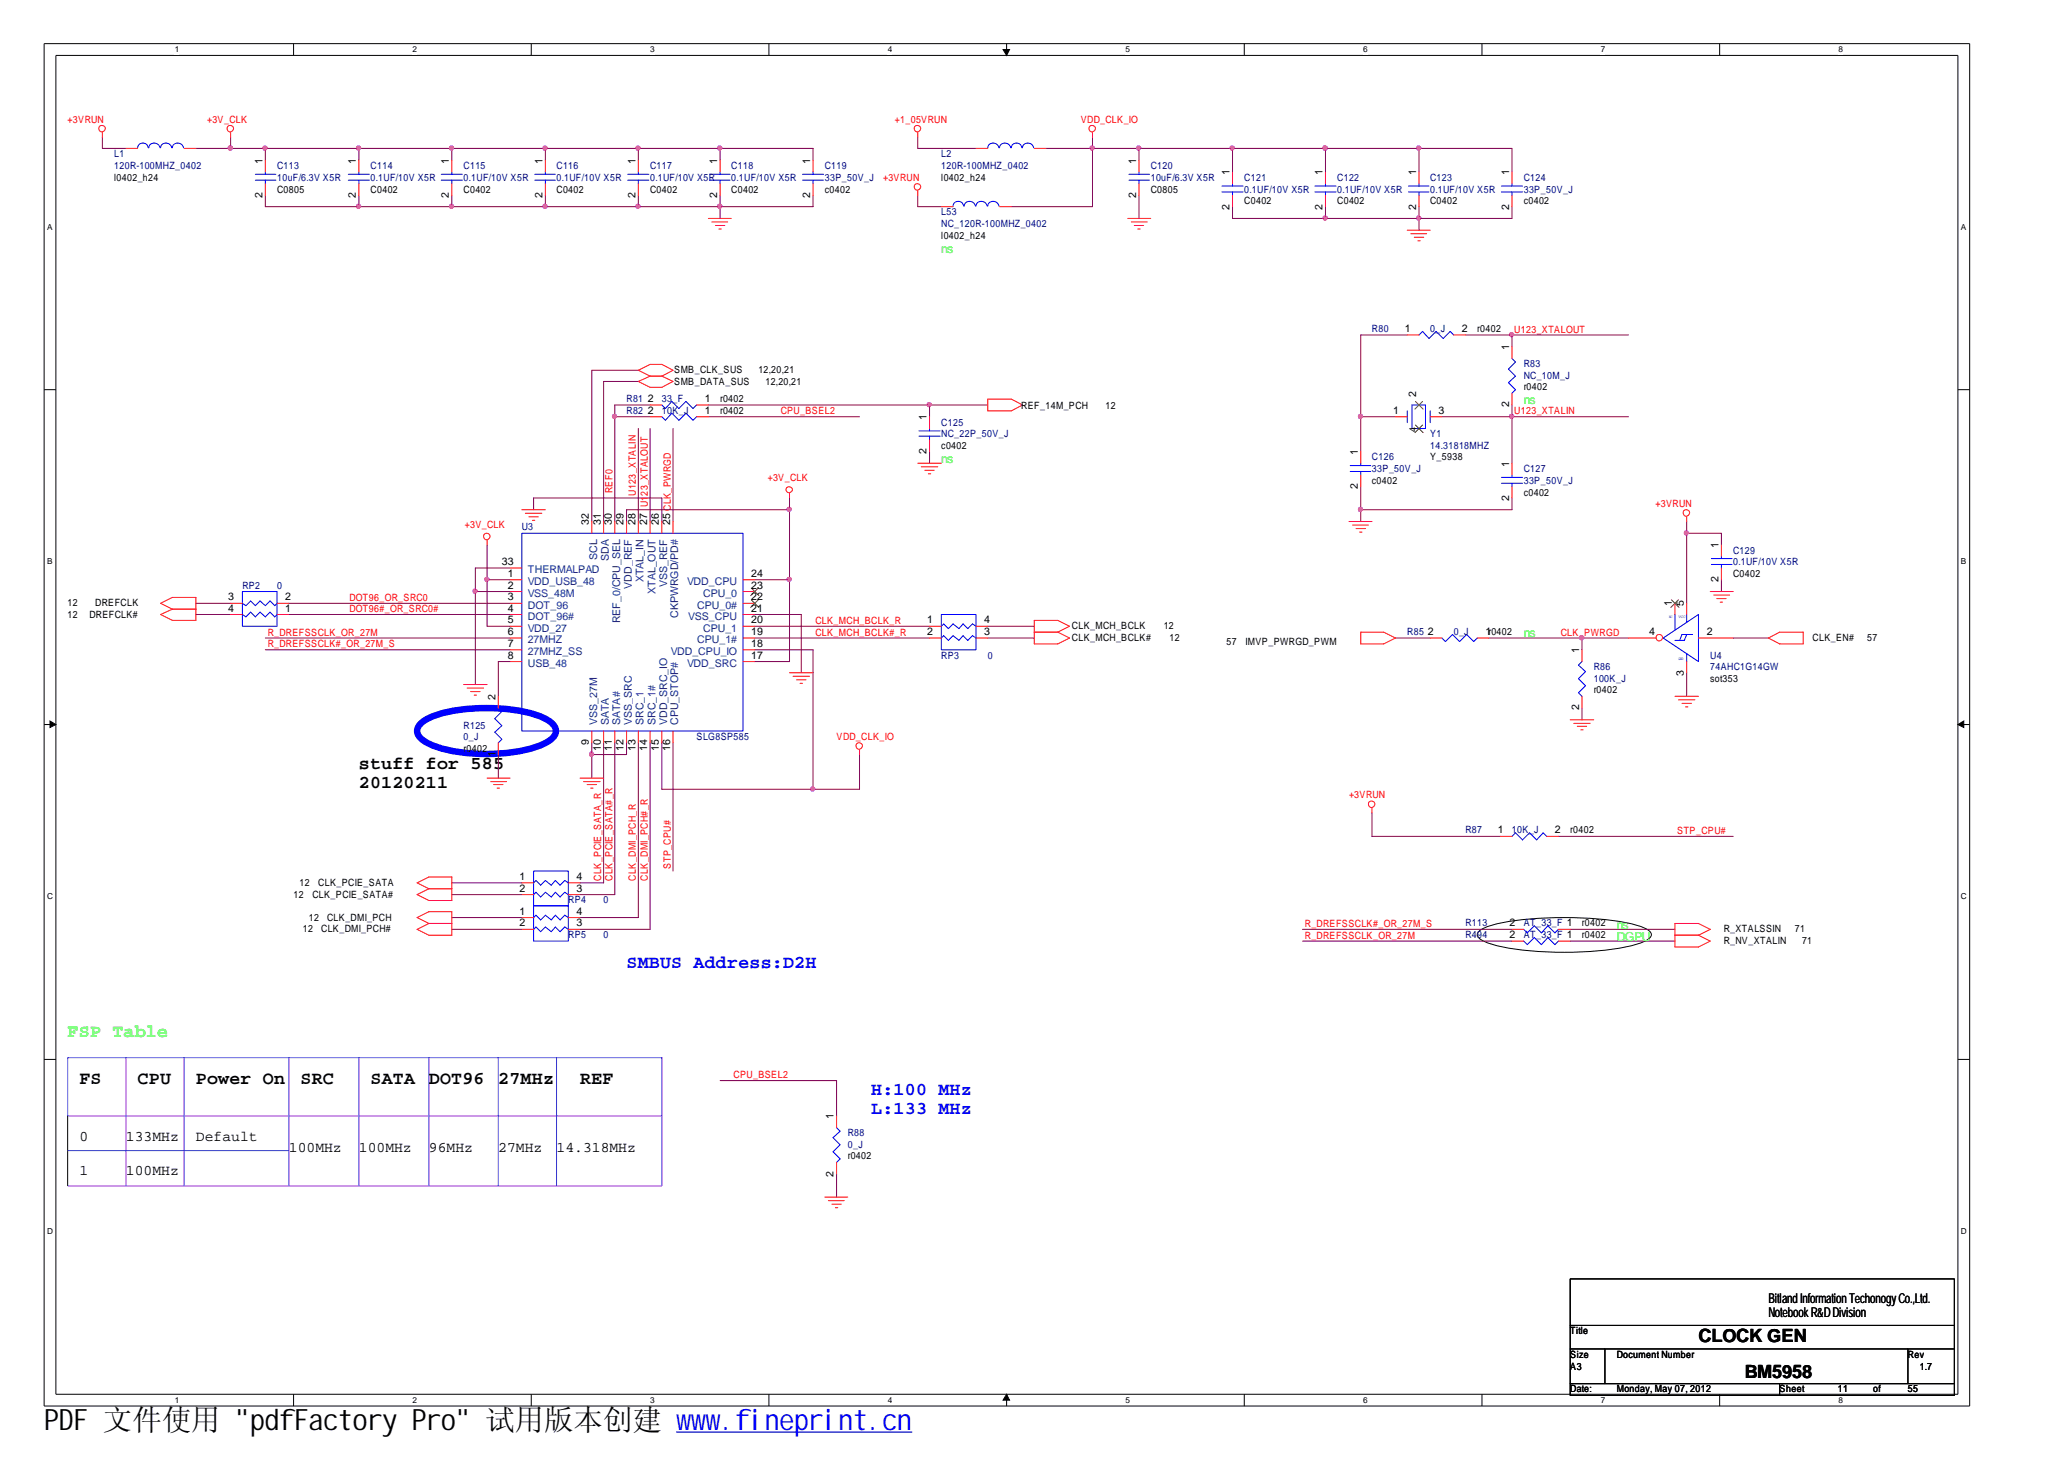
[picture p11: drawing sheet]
<svg xmlns="http://www.w3.org/2000/svg" width="297mm" height="210mm" viewBox="0 0 297 210" stroke-linecap="round" stroke-linejoin="round" font-family="sans-serif">
<path d="M6.3 6.3h277.2v196h-277.2zM8 8h273.8v192.6h-273.8z" fill="none" stroke="#000" stroke-width=".14"/>
<g fill="#fff">
<path d="M25.1 6.4h.6v1.4h-.6z"/>
<path d="M25.1 200.8h.6v1.3h-.6z"/>
</g>
<path d="M42.2 6.3v1.7M42.2 200.6v1.7" fill="none" stroke="#000" stroke-width=".14"/>
<g fill="#fff">
<path d="M59.4 6.4h.5v1.4h-.5z"/>
<path d="M59.4 200.8h.5v1.3h-.5z"/>
</g>
<path d="M76.5 6.3v1.7M76.5 200.6v1.7" fill="none" stroke="#000" stroke-width=".14"/>
<g fill="#fff">
<path d="M93.6 6.4h.5v1.4h-.5z"/>
<path d="M93.6 200.8h.5v1.3h-.5z"/>
</g>
<path d="M110.7 6.3v1.7M110.7 200.6v1.7" fill="none" stroke="#000" stroke-width=".14"/>
<g fill="#fff">
<path d="M127.8 6.4h.6v1.4h-.6z"/>
<path d="M127.8 200.8h.6v1.3h-.6z"/>
</g>
<path d="M144.9 6.3v1.7M144.9 200.6v1.7" fill="none" stroke="#000" stroke-width=".14"/>
<g fill="#000" stroke="#000" stroke-width=".14">
<path d="M144.4 7.1h.9l-.4 .9z" fill-rule="evenodd"/>
<path d="M144.9 200.6l.4 .8h-.9z" fill-rule="evenodd"/>
</g>
<g fill="#fff">
<path d="M162 6.4h.6v1.4h-.6z"/>
<path d="M162 200.8h.6v1.3h-.6z"/>
</g>
<path d="M179.1 6.3v1.7M179.1 200.6v1.7" fill="none" stroke="#000" stroke-width=".14"/>
<g fill="#fff">
<path d="M196.2 6.4h.6v1.4h-.6z"/>
<path d="M196.2 200.8h.6v1.3h-.6z"/>
</g>
<path d="M213.3 6.3v1.7M213.3 200.6v1.7" fill="none" stroke="#000" stroke-width=".14"/>
<g fill="#fff">
<path d="M230.4 6.4h.6v1.4h-.6z"/>
<path d="M230.4 200.8h.6v1.3h-.6z"/>
</g>
<path d="M247.5 6.3v1.7M247.5 200.6v1.7" fill="none" stroke="#000" stroke-width=".14"/>
<g fill="#fff">
<path d="M264.6 6.4h.6v1.4h-.6z"/>
<path d="M264.6 200.8h.6v1.3h-.6z"/>
<path d="M6.8 32h.7v1.4h-.7z"/>
<path d="M282.2 32h.8v1.4h-.8z"/>
<path d="M6.8 80.1h.7v1.4h-.7z"/>
<path d="M282.2 80.1h.8v1.4h-.8z"/>
</g>
<path d="M6.3 56.1h1.7M281.8 56.1h1.7" fill="none" stroke="#000" stroke-width=".14"/>
<g fill="#fff">
<path d="M6.8 128.3h.7v1.3h-.7z"/>
<path d="M282.2 128.3h.8v1.3h-.8z"/>
</g>
<path d="M6.3 104.2h1.7M281.8 104.2h1.7" fill="none" stroke="#000" stroke-width=".14"/>
<g fill="#000" stroke="#000" stroke-width=".14">
<path d="M7.2 103.7l.8 .5-.8 .5z" fill-rule="evenodd"/>
<path d="M281.8 104.2l.8-.5v1z" fill-rule="evenodd"/>
</g>
<g fill="#fff">
<path d="M6.8 176.5h.7v1.3h-.7z"/>
<path d="M282.2 176.5h.8v1.3h-.8z"/>
</g>
<path d="M212.7 134.1a4.7 4.7 0 0 1 2.5-1.1 51.9 51.9 0 0 1 19.8 0 4.8 4.8 0 0 1 2.5 1.1l.2 .4a2.12 2.12 0 0 1-1.8 1.2 44.3 44.3 0 0 1-15.7 1.1l-1.4-.2a14.6 14.6 0 0 1-5.8-1.5l-.3-.3-.1-.3zM6.3 152.4h1.7M281.8 152.4h1.7M9.7 160.5v10.1M226 184h55.3v16.8h-55.3zM226 190.7h55.3M226 194.1h55.3M226 199.1h55.3M231 194.1v5M256.1 199.1v1.7M274.6 194.1v5" fill="none" stroke="#000" stroke-width=".14"/>
<path d="M9.7 152.2h85.5v8.3h-85.5zM18.1 152.2v18.4M26.5 152.2v18.4M41.6 152.2v18.4M51.6 152.2v18.4M61.7 152.2v18.4M71.7 152.2v18.4M80.1 152.2v18.4M95.2 152.2v18.4h-85.5M9.7 165.5h31.9" fill="none" stroke="#8000ff" stroke-width=".14"/>
<path d="M60.4 104.2a9.6 9.6 0 0 1 5.4-2 26.6 26.6 0 0 1 11.8 .8 4 4 0 0 1 2.3 1.7 1.51 1.51 0 0 1-.8 1.8 14.1 14.1 0 0 1-6.2 1.8 24.7 24.7 0 0 1-10.4-1 4.1 4.1 0 0 1-2.4-1.7l-.1-.4 .1-.5z" fill="none" stroke="#00f" stroke-width=".93"/>
<g fill="none" stroke="#800040" stroke-width=".14">
<path d="M14.7 19.7v1.7h3.4M33.2 19.7v1.7M132.1 19.7v1.7h8.4M157.2 19.7v10h-11.7M28.2 21.4h88.8v1.6M38.2 28.1v1.6h78.8v-1.6M38.2 21.4v1.6M51.6 21.4v1.6M51.6 28.1v1.6M65 21.4v1.6M65 28.1v1.6M78.5 21.4v1.6"/>
<path d="M78.5 28.1v1.6M91.9 21.4v1.6M91.9 28.1v1.6M103.6 21.4v1.6M103.6 28.1v3.3M132.1 28.1v1.6h3.4M150.5 21.4h67.1v3.3M163.9 21.4v1.6M163.9 28.1v3.3M177.4 29.7v1.7h40.2v-1.7M177.4 21.4v3.3M190.8 21.4v3.3"/>
<path d="M190.8 29.7v1.7M204.2 21.4v3.3M204.2 29.7v3.4M88.5 60h5.1M91.9 53.3h-6.7v21.7M91.9 54.9h-5v20.1M93.6 58.3h-5.1v16.7M101.9 60h21.8M101.9 58.3h40.3M133.8 58.3v1.7M195.8 60h5M202.5 48.2h-6.7v16.8"/>
<path d="M207.5 60h26.9M210.9 48.2h23.5M217.6 48.2v1.7M217.6 58.3v8.3M70.1 78.4v11.7h3.3M76.8 73.3v-1.7h18.4v3.4M91.9 61.7v13.3M93.6 61.7v13.3M96.9 61.7v13.3M113.6 73.3h-23.4v1.7M113.6 71.6v23.6h-5M133.8 65v1.6"/>
<path d="M195.8 70v5M217.6 71.6v1.7h-21.8M242.7 75v11.8M242.7 76.7h5v1.7M28.2 88.4h5M28.2 86.8h5M38.2 91.8h35.2M38.2 93.5h35.2M41.6 88.4h31.8M41.6 86.8h31.8M68.4 85.1h5M70.1 83.4h3.3"/>
<path d="M73.4 95.2h-1.7v5M73.4 81.7h-5v16.8M108.6 91.8h25.2M108.6 90.1h25.2M108.6 83.4h5M108.6 88.4h6.7v8.4M108.6 93.5h8.4v20.1M142.2 91.8h6.6M142.2 90.1h6.6M200.8 91.8h5M214.2 91.8h20.2M227.7 91.8v1.7"/>
<path d="M242.7 96.8v3.4M247.7 83.4v1.7M249.4 91.8h5.1M71.7 108.6v3.3M85.2 106.9v5M86.9 106.9v20.1h-3.4M88.5 106.9v21.8h-5M90.2 106.9v1.7h-5M91.9 106.9v25.1h-8.4M93.6 106.9v26.8h-10.1M95.2 106.9v6.7h28.5v-5M96.9 106.9v18.4"/>
<path d="M197.4 116.9v3.4h18.5M227.7 101.9v1.7M65 132h10.1M65 133.7h10.1M65 128.7h10.1M65 127h10.1M187.5 133.7h30.1M187.5 135.4h30.1M224.3 120.3h25.1M226 133.7h15M226 135.4h15M103.6 155.5h16.8v5"/>
<path d="M120.4 168.9v3.3"/>
</g>
<g fill="#f0f" stroke="#f0f" stroke-width=".14">
<circle cx="51.6" cy="21.3" r=".31"/>
<circle cx="65" cy="29.7" r=".31"/>
<circle cx="78.4" cy="29.7" r=".31"/>
<circle cx="204.2" cy="31.4" r=".31"/>
<circle cx="190.7" cy="31.4" r=".31"/>
<circle cx="38.1" cy="21.3" r=".31"/>
<circle cx="163.9" cy="21.3" r=".31"/>
<circle cx="157.2" cy="21.3" r=".31"/>
<circle cx="190.7" cy="21.3" r=".31"/>
<circle cx="177.3" cy="21.3" r=".31"/>
<circle cx="51.6" cy="29.7" r=".31"/>
<circle cx="91.8" cy="21.3" r=".31"/>
<circle cx="204.2" cy="21.3" r=".31"/>
<circle cx="103.6" cy="29.7" r=".31"/>
<circle cx="91.8" cy="29.7" r=".31"/>
<circle cx="33.1" cy="21.3" r=".31"/>
<circle cx="65" cy="21.3" r=".31"/>
<circle cx="78.4" cy="21.3" r=".31"/>
<circle cx="217.5" cy="59.9" r=".31"/>
<circle cx="195.8" cy="59.9" r=".31"/>
<circle cx="195.8" cy="73.3" r=".31"/>
<circle cx="217.5" cy="48.1" r=".31"/>
<circle cx="227.6" cy="91.7" r=".31"/>
<circle cx="242.7" cy="76.7" r=".31"/>
<circle cx="113.6" cy="83.4" r=".31"/>
<circle cx="85.1" cy="108.5" r=".31"/>
<circle cx="88.4" cy="59.9" r=".31"/>
<circle cx="133.7" cy="58.2" r=".31"/>
<circle cx="70.1" cy="83.4" r=".31"/>
<circle cx="113.6" cy="73.3" r=".31"/>
<circle cx="68.4" cy="85.1" r=".31"/>
<circle cx="117" cy="113.5" r=".31"/>
<circle cx="103.6" cy="21.3" r=".31"/>
</g>
<g fill="none" stroke="#f00" stroke-width=".14">
<path d="M14.7 19.1v.6M33.2 19.1v.6M132.1 19.1v.6M157.2 19.1v.6M18.1 21.4h1.7M26.5 21.4h1.7M38.2 23v1.7M38.2 26.4v1.7M51.6 23v1.7M51.6 26.4v1.7M65 23v1.7M65 26.4v1.7"/>
<path d="M101.9 31.4h3.3M102.4 31.9h2.3M103 32.4h1.3M103.5 32.9h.3M103.6 23v1.7M103.6 26.4v1.7M117 23v1.7M117 26.4v1.7M132.1 27.4v.7M135.5 29.7h1.7M140.5 21.4h1.7M143.8 29.7h1.7"/>
<path d="M148.8 21.4h1.7M162.3 31.4h3.3M162.8 31.9h2.3M163.2 32.4h1.4M163.7 32.9h.4M163.9 23v1.7M163.9 26.4v1.7M177.4 24.7v1.7M177.4 28.1v1.6M190.8 24.7v1.7M190.8 28.1v1.6M202.5 33.1h3.3"/>
<path d="M203 33.6h2.3M203.5 34.1h1.4M204 34.6h.4M204.2 24.7v1.7M204.2 28.1v1.6M217.6 24.7v1.7M217.6 28.1v1.6M93.6 54.1l-1.7 .8 1.7 .8h1.6l1.7-.8-1.7-.8M93.6 54.1h1.6M93.6 54.1l-1.7-.8 1.7-.9h1.6l1.7 .9-1.7 .8M93.6 58.3h1.6M100.2 58.3h1.7"/>
<path d="M133.8 60v1.7M142.2 57.4h3.3l1.7 .9-1.7 .8h-3.3zM200.8 60h1.7M202.5 48.2h1.7M205.8 60h1.7M209.2 48.2h1.7M217.6 49.9v1.7M217.6 56.6v1.7M70.1 77.7v.7M75.1 73.3h3.4M75.6 73.8h2.4M76.1 74.4h1.4"/>
<path d="M76.6 74.9h.4M85.2 75v1.7M86.9 75v1.7M88.5 75v1.7M90.2 75v1.7M91.9 75v1.7M93.6 75v1.7M95.2 75v1.7M96.9 75v1.7M113.6 71v.6M132.1 66.6h3.4M132.6 67.2h2.4"/>
<path d="M133.1 67.7h1.4M133.6 68.2h.3M133.8 63.3v1.7M194.1 75h3.3M194.6 75.5h2.3M195.2 76h1.3M195.7 76.6h.3M242.7 74.4v.6M247.7 78.4v1.6M23.1 86.8l1.7-.8h3.4v3.3h-3.4l-1.7-.9 1.7-.8zM24.8 87.6h3.4M33.2 86.8h1.7"/>
<path d="M33.2 88.4h1.7M39.9 86.8h1.7M39.9 88.4h1.7M66.7 98.5h3.4M67.2 99h2.4M67.7 99.5h1.4M73.4 85.1h1.7M73.4 83.4h1.7M73.4 86.8h1.7M73.4 88.4h1.7M73.4 90.1h1.7M73.4 91.8h1.7"/>
<path d="M73.4 93.5h1.7M73.4 95.2h1.7M73.4 81.7h1.7M106.9 85.1h1.7M106.9 83.4h1.7M106.9 86.8h1.7M106.9 88.4h1.7M106.9 90.1h1.7M106.9 91.8h1.7M106.9 93.5h1.7M106.9 95.2h1.7M113.6 96.8h3.4"/>
<path d="M114.1 97.3h2.4M114.6 97.8h1.4M115.1 98.3h.4M148.8 89.3h3.4l1.7 .8-1.7 .8 1.7 .9-1.7 .8h-3.4zM148.8 90.9h3.4M195.8 90.9h3.3l1.7 .9-1.7 .8h-3.3zM244.4 91.8h5M246.1 85.1h3.3M246.6 85.6h2.3M247.1 86.1h1.3M247.6 86.6h.3M247.7 81.7v1.7"/>
<path d="M254.5 91.8l1.6-.9h3.4v1.7h-3.4zM68.2 100h.4M70.1 111.9h3.3M70.6 112.5h2.3M71 112.9h1.4M71.5 113.4h.4M71.7 100.2v1.7M71.7 106.9v1.7M83.5 111.9h3.4M84 112.5h2.4M84.5 112.9h1.4M85 113.4h.3"/>
<path d="M85.2 105.2v1.7M86.9 105.2v1.7M88.5 105.2v1.7M90.2 105.2v1.7M91.9 105.2v1.7M93.6 105.2v1.7M95.2 105.2v1.7M96.9 105.2v1.7M123.7 107.9v.7M197.4 116.3v.6M226 103.6h3.4M226.5 104.1h2.4"/>
<path d="M227 104.5h1.3M227.5 105h.3M241 100.2h3.4M241.6 100.7h2.3M242.1 101.2h1.3M242.6 101.7h.3M60 132l1.7-.8h3.3v3.3h-3.3l-1.7-.8 1.7-.8zM60 127l1.7-.8h3.3v3.4h-3.3l-1.7-.9 1.7-.8zM61.7 132.9h3.3M61.7 127.9h3.3M75.1 127h1.7M75.1 128.7h1.7"/>
<path d="M81.8 127h1.7M81.8 128.7h1.7M215.9 120.3h1.7M217.6 135.4h1.7M217.6 133.7h1.7M222.6 120.3h1.7M224.3 135.4h1.7M224.3 133.7h1.7M241 134.5h3.4M241 132.9h3.4l1.7 .8-1.7 .8 1.7 .9-1.7 .8h-3.4zM118.7 172.2h3.3M119.2 172.7h2.3"/>
<path d="M119.7 173.2h1.4M120.2 173.8h.4"/>
<circle cx="14.7" cy="18.5" r=".48"/>
<circle cx="33.1" cy="18.5" r=".48"/>
<circle cx="132" cy="18.5" r=".48"/>
<circle cx="157.2" cy="18.5" r=".48"/>
<circle cx="132" cy="26.9" r=".48"/>
<circle cx="70.1" cy="77.2" r=".48"/>
<circle cx="113.6" cy="70.4" r=".45"/>
<circle cx="242.7" cy="73.8" r=".48"/>
<circle cx="123.6" cy="107.3" r=".48"/>
<circle cx="197.4" cy="115.7" r=".48"/>
</g>
<g fill="none" stroke="#00f" stroke-width=".14">
<path d="M19.8 21.3a.77 .77 0 0 1 .8-.7 .77 .77 0 0 1 .7 .7M21.4 21.3a.82 .82 0 0 1 .8-.7 .82 .82 0 0 1 .8 .7M23.1 21.3a.82 .82 0 0 1 .8-.7 .82 .82 0 0 1 .8 .7M24.8 21.3a.82 .82 0 0 1 .8-.7 .82 .82 0 0 1 .8 .7M36.7 25.9h3M36.7 25.1h3M38.2 24.7v.4M38.2 25.9v.5M50.1 25.9h3.1M50.1 25.1h3.1M51.6 24.7v.4M51.6 25.9v.5"/>
<path d="M63.5 25.9h3M63.5 25.1h3M65 24.7v.4M65 25.9v.5M102.1 25.9h3M102.1 25.1h3M103.6 24.7v.4M103.6 25.9v.5M115.5 25.9h3M115.5 25.1h3M117 24.7v.4M117 25.9v.5"/>
<path d="M137.2 29.6a.77 .77 0 0 1 .7-.6 .77 .77 0 0 1 .8 .6M138.8 29.6a.82 .82 0 0 1 .8-.6 .82 .82 0 0 1 .8 .6M140.5 29.6a.82 .82 0 0 1 .8-.6 .82 .82 0 0 1 .8 .6M142.2 29.6a.82 .82 0 0 1 .8-.6 .82 .82 0 0 1 .8 .6M142.2 21.3a.82 .82 0 0 1 .8-.7 .82 .82 0 0 1 .8 .7M143.8 21.3a.82 .82 0 0 1 .9-.7 .82 .82 0 0 1 .8 .7M145.5 21.3a.77 .77 0 0 1 .8-.7 .77 .77 0 0 1 .8 .7M147.2 21.3a.82 .82 0 0 1 .8-.7 .82 .82 0 0 1 .8 .7M162.5 25.9h2.9M162.5 25.1h2.9M163.9 24.7v.4M163.9 25.9v.5"/>
<path d="M175.9 27.6h3M175.9 26.8h3M177.4 26.4v.4M177.4 27.6v.5M189.2 27.6h3.1M189.2 26.8h3.1M190.8 26.4v.4M190.8 27.6v.5M202.7 27.6h3M202.7 26.8h3M204.2 26.4v.4M204.2 27.6v.5"/>
<path d="M216.1 27.6h3M216.1 26.8h3M217.6 26.4v.4M217.6 27.6v.5M95.2 58.3l.6 .5 .9-1 1 1 1-1 1 1 .5-.5M202.5 59.1v1.7M203.2 58.3h1.9v3.4h-1.9zM204.2 48.2l.5-.5 1 1 1-1 1 1 1-1 .5 .5M205.8 59.1v1.7M217.6 51.6l.5 .5-1 1 1 1-1 .9 1 1.1-.5 .5M75.1 76.7h31.8v28.5h-31.8zM132.2 62.8h3.1"/>
<path d="M132.2 62h3.1M133.8 61.7v.3M133.8 62.8v.5M34.9 85.1h5v5h-5zM34.9 88.4l.5 .3 .7-.6 .6 .6 .7-.6 .8 .6 .7-.6 .6 .6 .4-.3M34.9 86.8l.5 .3 .7-.6 .6 .6 .7-.6 .8 .6 .7-.6 .6 .6 .4-.3M239.4 91.8l5-3.4v6.8zM241 88.4v2.2M242.7 91.3l-.3 .8h-1.4M242.7 88.4v1.2M242.7 94v1.2M243.6 91.3h-1.5l-.4 .8"/>
<path d="M246.3 81.2h3M246.3 80.4h3M247.7 80v.4M247.7 81.2v.5M71.7 101.9l.5 .5-1 1 1 1-1 .9 1 1.1-.5 .5M76.8 125.3h5v5h-5zM76.8 127l.3-.3 .7 .7 .7-.7 .8 .7 .6-.7 .7 .7 .7-.7 .5 .3M76.8 128.7l.3-.3 .7 .6 .7-.6 .8 .6 .6-.6 .7 .6 .7-.6 .5 .3M217.6 120.3l.5-.5 1 1 1-1 1 1 1-1 .5 .5M219.3 135.4l.5 .5 1-1 1 1 1-1 1 1 .5-.5M219.3 133.7l.5 .5 1-1 1 1 1-1 1 1 .5-.5"/>
</g>
<path d="M203.7 57.8l1.1 1.1M204.7 57.8l-1.1 1.1M203.7 61.1l1.1 1.1M204.7 61.1l-1.1 1.1M108.1 84.6l1.1 1.1M108.1 86.3l1.1 1.1M109.1 84.6l-1.1 1.1M109.1 86.3l-1.1 1.1" fill="none" stroke="#804000" stroke-width=".14"/>
<circle cx="238.8" cy="91.7" r=".48" fill="#fff" stroke="#f00" stroke-width=".14"/>
<g fill="none" stroke="#f00" stroke-width=".14">
<path d="M78.5 23v1.7M78.5 26.4v1.7M91.9 23v1.7M91.9 26.4v1.7M93.6 60h1.6M100.2 60h1.7M195.8 65v1.6M195.8 68.3v1.7M217.6 66.6v1.7M217.6 70v1.6M133.8 91.8h1.7M133.8 90.1h1.7"/>
<path d="M140.5 91.8h1.7M140.5 90.1h1.7M205.8 91.8h1.7M212.6 91.8h1.6M227.7 93.5v1.7M234.4 91.8h3.9M241 86.8v1.6M242.7 86.8v1.6M242.7 95.2v1.6M227.7 100.2v1.7M75.1 132h1.7M75.1 133.7h1.7"/>
<path d="M81.8 132h1.7M81.8 133.7h1.7M120.4 160.5v1.7M120.4 167.2v1.7"/>
</g>
<path d="M240.5 86.3l1.1 1.1M241.6 86.3l-1.1 1.1" fill="none" stroke="#804000" stroke-width=".14"/>
<g fill="none" stroke="#00f" stroke-width=".14">
<path d="M77 25.9h2.9M77 25.1h2.9M78.5 24.7v.4M78.5 25.9v.5M90.3 25.9h3.1M90.3 25.1h3.1M91.9 24.7v.4M91.9 25.9v.5M95.2 60l.6 .5 .9-1 1 1 1-1 1 1 .5-.5M194.3 67.8h3M194.3 67h3M195.8 66.6v.4"/>
<path d="M195.8 67.8v.5M216.1 69.5h3M216.1 68.7h3M217.6 68.3v.4M217.6 69.5v.5M135.5 88.4h5v5.1h-5zM135.5 90.1l.3-.3 .7 .6 .7-.6 .8 .6 .6-.6 .7 .6 .7-.6 .5 .3M135.5 91.8l.3-.3 .7 .6 .7-.6 .8 .6 .6-.6 .7 .6 .7-.6 .5 .3M207.5 91.8l.5 .5 1-1 1.1 1 1-1 1 1 .5-.5M227.7 95.2l-.5 .5 1 .9-1 1 1 1.1-1 1 .5 .5M76.8 130.3h5v5.1h-5zM76.8 132l.3-.3 .7 .6 .7-.6 .8 .6 .6-.6 .7 .6 .7-.6 .5 .3"/>
<path d="M76.8 133.7l.3-.3 .7 .6 .7-.6 .8 .6 .6-.6 .7 .6 .7-.6 .5 .3M120.4 162.2l.5 .5-1 1 1 1-1 1 1 1-.5 .5"/>
</g>
<g fill="#f0f" stroke="#f0f" stroke-width=".14">
<circle cx="51.6" cy="21.3" r=".31"/>
<circle cx="65" cy="29.7" r=".31"/>
<circle cx="78.4" cy="29.7" r=".31"/>
<circle cx="204.2" cy="31.4" r=".31"/>
<circle cx="190.7" cy="31.4" r=".31"/>
<circle cx="38.1" cy="21.3" r=".31"/>
<circle cx="163.9" cy="21.3" r=".31"/>
<circle cx="157.2" cy="21.3" r=".31"/>
<circle cx="190.7" cy="21.3" r=".31"/>
<circle cx="177.3" cy="21.3" r=".31"/>
<circle cx="51.6" cy="29.7" r=".31"/>
<circle cx="91.8" cy="21.3" r=".31"/>
<circle cx="204.2" cy="21.3" r=".31"/>
<circle cx="103.6" cy="29.7" r=".31"/>
<circle cx="91.8" cy="29.7" r=".31"/>
<circle cx="33.1" cy="21.3" r=".31"/>
<circle cx="65" cy="21.3" r=".31"/>
<circle cx="78.4" cy="21.3" r=".31"/>
<circle cx="217.5" cy="59.9" r=".31"/>
<circle cx="195.8" cy="59.9" r=".31"/>
<circle cx="195.8" cy="73.3" r=".31"/>
<circle cx="217.5" cy="48.1" r=".31"/>
<circle cx="227.6" cy="91.7" r=".31"/>
<circle cx="242.7" cy="76.7" r=".31"/>
<circle cx="113.6" cy="83.4" r=".31"/>
<circle cx="85.1" cy="108.5" r=".31"/>
<circle cx="88.4" cy="59.9" r=".31"/>
<circle cx="133.7" cy="58.2" r=".31"/>
<circle cx="70.1" cy="83.4" r=".31"/>
<circle cx="113.6" cy="73.3" r=".31"/>
<circle cx="68.4" cy="85.1" r=".31"/>
<circle cx="117" cy="113.5" r=".31"/>
<circle cx="103.6" cy="21.3" r=".31"/>
</g>
<path d="M97.4 206h33.8" fill="none" stroke="#00f" stroke-width=".18"/>
<text font-size="4.2" x="6.3" y="205.7">PDF 文件使用 &quot;pdfFactory Pro&quot; 试用版本创建 www.fineprint.cn</text>
<g font-size="2.6">
<text x="51.6" y="110.7">stuff for 585</text>
<text x="51.6" y="113.3">20120211</text>
<text x="11.4" y="156">FS</text>
<text x="19.8" y="156">CPU</text>
<text x="28.2" y="156">Power On</text>
<text x="43.3" y="156">SRC</text>
<text x="53.3" y="156">SATA</text>
<text x="61.7" y="156">DOT96</text>
<text x="71.7" y="156">27MHz</text>
<text x="83.5" y="156">REF</text>
<text x="244.4" y="193.1">CLOCK GEN</text>
<text x="251.1" y="198.2">BM5958</text>
</g>
<g font-size="2.6" fill="#00f">
<text x="90.2" y="139.2">SMBUS Address:D2H</text>
<text x="125.4" y="157.6">H:100 MHz</text>
<text x="125.4" y="160.2">L:133 MHz</text>
</g>
<text font-size="2.6" fill="#0f0" x="9.7" y="149.2">FSP Table</text>
<g font-size="2.1">
<text x="11.4" y="164.1">0</text>
<text x="18.1" y="164.1">133MHz</text>
<text x="28.2" y="164.1">Default</text>
<text x="41.6" y="165.7">100MHz</text>
<text x="51.6" y="165.7">100MHz</text>
<text x="61.7" y="165.7">96MHz</text>
<text x="71.7" y="165.7">27MHz</text>
<text x="80.1" y="165.7">14.318MHz</text>
<text x="11.4" y="169.1">1</text>
<text x="18.1" y="169.1">100MHz</text>
</g>
<g font-size="1.9">
<text x="254.5" y="187.5">BitlllandInformatiiionTechonogyCo.,Ltd.</text>
<text x="254.5" y="189.4">NotebookR&amp;DDivision</text>
<text x="254.5" y="187.5">BitandInformatonTechonogyCo.,Ltd.</text>
</g>
<g font-size="1.8" fill="#0f0">
<text x="135.5" y="36.4">ns</text>
<text x="219.3" y="58.2">ns</text>
<text x="135.5" y="66.6">ns</text>
<text x="219.3" y="91.7">ns</text>
<text x="232.7" y="135.3">DGPU</text>
<text x="232.7" y="133.6">ns</text>
</g>
<g font-size="1.5">
<text x="37.8" y="23.6" transform="rotate(-90 37.8 23.6)">1</text>
<text x="51.2" y="23.6" transform="rotate(-90 51.2 23.6)">1</text>
<text x="64.6" y="23.6" transform="rotate(-90 64.6 23.6)">1</text>
<text x="78.1" y="23.6" transform="rotate(-90 78.1 23.6)">1</text>
<text x="91.4" y="23.6" transform="rotate(-90 91.4 23.6)">1</text>
<text x="103.2" y="23.6" transform="rotate(-90 103.2 23.6)">1</text>
<text x="116.6" y="23.6" transform="rotate(-90 116.6 23.6)">1</text>
<text x="163.5" y="23.6" transform="rotate(-90 163.5 23.6)">1</text>
<text x="37.8" y="28.5" transform="rotate(-90 37.8 28.5)">2</text>
<text x="51.2" y="28.5" transform="rotate(-90 51.2 28.5)">2</text>
<text x="64.6" y="28.5" transform="rotate(-90 64.6 28.5)">2</text>
<text x="78.1" y="28.5" transform="rotate(-90 78.1 28.5)">2</text>
<text x="91.4" y="28.5" transform="rotate(-90 91.4 28.5)">2</text>
<text x="103.2" y="28.5" transform="rotate(-90 103.2 28.5)">2</text>
<text x="116.6" y="28.5" transform="rotate(-90 116.6 28.5)">2</text>
<text x="163.5" y="28.5" transform="rotate(-90 163.5 28.5)">2</text>
<text x="177" y="25.2" transform="rotate(-90 177 25.2)">1</text>
<text x="190.3" y="25.2" transform="rotate(-90 190.3 25.2)">1</text>
<text x="203.8" y="25.2" transform="rotate(-90 203.8 25.2)">1</text>
<text x="217.2" y="25.2" transform="rotate(-90 217.2 25.2)">1</text>
<text x="177" y="30.2" transform="rotate(-90 177 30.2)">2</text>
<text x="190.3" y="30.2" transform="rotate(-90 190.3 30.2)">2</text>
<text x="203.8" y="30.2" transform="rotate(-90 203.8 30.2)">2</text>
<text x="217.2" y="30.2" transform="rotate(-90 217.2 30.2)">2</text>
<text x="202.2" y="47.8">1</text>
<text x="210.4" y="47.8">2</text>
<text x="217.2" y="50.4" transform="rotate(-90 217.2 50.4)">1</text>
<text x="93.2" y="57.8">2</text>
<text x="93.2" y="59.5">2</text>
<text x="101.4" y="57.8">1</text>
<text x="101.4" y="59.5">1</text>
<text x="200.5" y="59.5">1</text>
<text x="203.8" y="57.1" transform="rotate(-90 203.8 57.1)">2</text>
<text x="207" y="59.5">3</text>
<text x="217.2" y="58.6" transform="rotate(-90 217.2 58.6)">2</text>
<text x="133.3" y="65.3" transform="rotate(-90 133.3 65.3)">2</text>
<text x="133.3" y="60.5" transform="rotate(-90 133.3 60.5)">1</text>
<text x="195.4" y="65.5" transform="rotate(-90 195.4 65.5)">1</text>
<text x="195.4" y="70.4" transform="rotate(-90 195.4 70.4)">2</text>
<text x="217.2" y="67.2" transform="rotate(-90 217.2 67.2)">1</text>
<text x="84.8" y="75.5" transform="rotate(-90 84.8 75.5)">32</text>
<text x="86.4" y="75.5" transform="rotate(-90 86.4 75.5)">31</text>
<text x="88.1" y="75.5" transform="rotate(-90 88.1 75.5)">30</text>
<text x="89.7" y="75.5" transform="rotate(-90 89.7 75.5)">29</text>
<text x="91.4" y="75.5" transform="rotate(-90 91.4 75.5)">28</text>
<text x="93.1" y="75.5" transform="rotate(-90 93.1 75.5)">27</text>
<text x="94.8" y="75.5" transform="rotate(-90 94.8 75.5)">26</text>
<text x="96.4" y="75.5" transform="rotate(-90 96.4 75.5)">25 CLK_PWRGD</text>
<text x="217.2" y="72.1" transform="rotate(-90 217.2 72.1)">2</text>
<text x="72.2" y="81.3">33</text>
<text x="73.1" y="83">1</text>
<text x="108.1" y="83">24</text>
<text x="247.3" y="83.7" transform="rotate(-90 247.3 83.7)">2</text>
<text x="247.3" y="78.8" transform="rotate(-90 247.3 78.8)">1</text>
<text x="32.9" y="86.4">3</text>
<text x="32.9" y="88">4</text>
<text x="41.1" y="88">1</text>
<text x="41.1" y="86.4">2</text>
<text x="73.1" y="84.7">2</text>
<text x="73.1" y="86.4">3</text>
<text x="73.1" y="88">4</text>
<text x="73.1" y="89.7">5</text>
<text x="108.1" y="84.7">23</text>
<text x="108.1" y="86.4">22</text>
<text x="108.1" y="88">21</text>
<text x="108.1" y="89.7">20</text>
<text x="133.4" y="89.7">1</text>
<text x="141.6" y="89.7">4</text>
<text x="240.6" y="87.2" transform="rotate(-90 240.6 87.2)">1</text>
<text x="242.3" y="87.2" transform="rotate(-90 242.3 87.2)">5</text>
<text x="73.1" y="91.4">6</text>
<text x="73.1" y="93.1">7</text>
<text x="73.1" y="94.8">8</text>
<text x="108.1" y="91.4">19</text>
<text x="108.1" y="93.1">18</text>
<text x="108.1" y="94.8">17</text>
<text x="133.4" y="91.4">2</text>
<text x="141.6" y="91.4">3</text>
<text x="205.5" y="91.4">2</text>
<text x="213.8" y="91.4">1r0402</text>
<text x="227.2" y="94" transform="rotate(-90 227.2 94)">1</text>
<text x="237.3" y="91.4">4</text>
<text x="245.6" y="91.4">2</text>
<text x="71.3" y="100.7" transform="rotate(-90 71.3 100.7)">2</text>
<text x="242.3" y="97.2" transform="rotate(-90 242.3 97.2)">3</text>
<text x="84.8" y="107.2" transform="rotate(-90 84.8 107.2)">9</text>
<text x="227.2" y="102.2" transform="rotate(-90 227.2 102.2)">2</text>
<text x="71.3" y="108.9" transform="rotate(-90 71.3 108.9)">1</text>
<text x="86.4" y="108" transform="rotate(-90 86.4 108)">10</text>
<text x="88.1" y="108" transform="rotate(-90 88.1 108)">11</text>
<text x="89.7" y="108" transform="rotate(-90 89.7 108)">12</text>
<text x="91.4" y="108" transform="rotate(-90 91.4 108)">13</text>
<text x="93.1" y="108" transform="rotate(-90 93.1 108)">14</text>
<text x="94.8" y="108" transform="rotate(-90 94.8 108)">15</text>
<text x="96.4" y="108" transform="rotate(-90 96.4 108)">16</text>
<text x="215.6" y="119.9">1</text>
<text x="223.8" y="119.9">2</text>
<text x="74.8" y="126.6">1</text>
<text x="74.8" y="128.3">2</text>
<text x="74.8" y="131.6">1</text>
<text x="83" y="128.3">3</text>
<text x="83" y="126.6">4</text>
<text x="83" y="131.6">4</text>
<text x="74.8" y="133.3">2</text>
<text x="83" y="133.3">3</text>
<text x="217.3" y="135">2</text>
<text x="217.3" y="133.3">2</text>
<text x="120" y="161.1" transform="rotate(-90 120 161.1)">1</text>
<text x="120" y="169.3" transform="rotate(-90 120 169.3)">2</text>
</g>
<g font-size="1.5" fill="#004080">
<text x="75.9" y="82.5">THERMALPAD</text>
<text x="85.9" y="80.5" transform="rotate(-90 85.9 80.5)">SCL</text>
<text x="87.6" y="80.7" transform="rotate(-90 87.6 80.7)">SDA</text>
<text x="92.6" y="83.7" transform="rotate(-90 92.6 83.7)">XTAL_IN</text>
<text x="75.9" y="84.2">VDD_USB_48</text>
<text x="75.9" y="85.9">VSS_48M</text>
<text x="75.9" y="87.6">DOT_96</text>
<text x="75.9" y="89.2">DOT_96#</text>
<text x="89.2" y="89.7" transform="rotate(-90 89.2 89.7)">REF_0/CPU_SEL</text>
<text x="90.9" y="84.7" transform="rotate(-90 90.9 84.7)">VDD_REF</text>
<text x="94.3" y="85.4" transform="rotate(-90 94.3 85.4)">XTAL_OUT</text>
<text x="96" y="84.5" transform="rotate(-90 96 84.5)">VSS_REF</text>
<text x="97.6" y="88.9" transform="rotate(-90 97.6 88.9)">CKPWRGD/PD#</text>
<text x="98.9" y="84.2">VDD_CPU</text>
<text x="99.1" y="89.2">VSS_CPU</text>
<text x="100.3" y="87.6">CPU_0#</text>
<text x="101.2" y="85.9">CPU_0</text>
<text x="75.9" y="90.9">VDD_27</text>
<text x="75.9" y="92.6">27MHZ</text>
<text x="75.9" y="94.2">27MHZ_SS</text>
<text x="75.9" y="95.9">USB_48</text>
<text x="96.5" y="94.2">VDD_CPU_IO</text>
<text x="98.9" y="95.9">VDD_SRC</text>
<text x="100.3" y="92.6">CPU_1#</text>
<text x="101.2" y="90.9">CPU_1</text>
<text x="85.9" y="104.3" transform="rotate(-90 85.9 104.3)">VSS_27M</text>
<text x="87.6" y="104.3" transform="rotate(-90 87.6 104.3)">SATA</text>
<text x="89.2" y="104.3" transform="rotate(-90 89.2 104.3)">SATA#</text>
<text x="90.9" y="104.3" transform="rotate(-90 90.9 104.3)">VSS_SRC</text>
<text x="92.6" y="104.3" transform="rotate(-90 92.6 104.3)">SRC_1</text>
<text x="94.3" y="104.3" transform="rotate(-90 94.3 104.3)">SRC_1#</text>
<text x="96" y="104.3" transform="rotate(-90 96 104.3)">VDD_SRC_IO</text>
<text x="97.6" y="104.3" transform="rotate(-90 97.6 104.3)">CPU_STOP#</text>
</g>
<g font-size="1.4" fill="#f00">
<text x="9.7" y="17.6">+3VRUN</text>
<text x="29.8" y="17.6">+3V_CLK</text>
<text x="128.8" y="17.6">+1_05VRUN</text>
<text x="155.5" y="17.6">VDD_CLK_IO</text>
<text x="127.1" y="26">+3VRUN</text>
<text x="217.9" y="47.9">U123_XTALOUT</text>
<text x="112.4" y="59.6">CPU_BSEL2</text>
<text x="217.9" y="59.6">U123_XTALIN</text>
<text x="88.1" y="71" transform="rotate(-90 88.1 71)">REF0</text>
<text x="91.5" y="71.3" transform="rotate(-90 91.5 71.3)">U123_XTALIN</text>
<text x="110.5" y="69.3">+3V_CLK</text>
<text x="66.9" y="76">+3V_CLK</text>
<text x="93.2" y="73" transform="rotate(-90 93.2 73)">U123_XTALOUT</text>
<text x="238.3" y="72.9">+3VRUN</text>
<text x="50.3" y="88.1">DOT96#_OR_SRC0#</text>
<text x="50.3" y="86.5">DOT96_OR_SRC0</text>
<text x="117.3" y="89.8">CLK_MCH_BCLK_R</text>
<text x="38.5" y="93.1">R_DREFSSCLK#_OR_27M_S</text>
<text x="38.5" y="91.5">R_DREFSSCLK_OR_27M</text>
<text x="117.3" y="91.5">CLK_MCH_BCLK#_R</text>
<text x="224.6" y="91.5">CLK_PWRGD</text>
<text x="120.4" y="106.4">VDD_CLK_IO</text>
<text x="194.1" y="114.8">+3VRUN</text>
<text x="241.4" y="120">STP_CPU#</text>
<text x="96.5" y="125" transform="rotate(-90 96.5 125)">STP_CPU#</text>
<text x="86.5" y="126.7" transform="rotate(-90 86.5 126.7)">CLK_PCIE_SATA_R</text>
<text x="88.1" y="126.7" transform="rotate(-90 88.1 126.7)">CLK_PCIE_SATA#_R</text>
<text x="91.5" y="126.7" transform="rotate(-90 91.5 126.7)">CLK_DMI_PCH_R</text>
<text x="93.2" y="126.7" transform="rotate(-90 93.2 126.7)">CLK_DMI_PCH#_R</text>
<text x="187.8" y="135.1">R_DREFSSCLK_OR_27M</text>
<text x="187.8" y="133.4">R_DREFSSCLK#_OR_27M_S</text>
<text x="105.6" y="155.1">CPU_BSEL2</text>
</g>
<g font-size="1.4" fill="#000080">
<text x="16.4" y="22.6">L1</text>
<text x="135.5" y="22.6">L2</text>
<text x="16.4" y="24.3">120R-100MHZ_0402</text>
<text x="39.9" y="24.3">C113</text>
<text x="39.9" y="26">10uF/6.3V X5R</text>
<text x="53.3" y="24.3">C114</text>
<text x="53.3" y="26">0.1UF/10V X5R</text>
<text x="66.7" y="24.3">C115</text>
<text x="66.7" y="26">0.1UF/10V X5R</text>
<text x="80.1" y="24.3">C116</text>
<text x="80.1" y="26">0.1UF/10V X5R</text>
<text x="93.6" y="24.3">C117</text>
<text x="93.6" y="26">0.1UF/10V X5R</text>
<text x="105.2" y="24.3">C118</text>
<text x="105.2" y="26">0.1UF/10V X5R</text>
<text x="118.7" y="24.3">C119</text>
<text x="118.7" y="26">33P_50V_J</text>
<text x="135.5" y="24.3">120R-100MHZ_0402</text>
<text x="165.6" y="24.3">C120</text>
<text x="165.6" y="26">10uF/6.3V X5R</text>
<text x="179.1" y="26">C121</text>
<text x="179.1" y="27.7">0.1UF/10V X5R</text>
<text x="192.4" y="26">C122</text>
<text x="192.4" y="27.7">0.1UF/10V X5R</text>
<text x="205.8" y="26">C123</text>
<text x="205.8" y="27.7">0.1UF/10V X5R</text>
<text x="219.3" y="26">C124</text>
<text x="219.3" y="27.7">33P_50V_J</text>
<text x="135.5" y="31">L53</text>
<text x="135.5" y="32.7">NC_120R-100MHZ_0402</text>
<text x="197.4" y="47.8">R80</text>
<text x="205.8" y="47.8">0_J</text>
<text x="219.3" y="52.8">R83</text>
<text x="90.2" y="57.8">R81</text>
<text x="90.2" y="59.5">R82</text>
<text x="95.2" y="57.8">33_F</text>
<text x="95.2" y="59.5">10K_J</text>
<text x="219.3" y="54.5">NC_10M_J</text>
<text x="135.5" y="61.2">C125</text>
<text x="135.5" y="62.9">NC_22P_50V_J</text>
<text x="205.8" y="62.9">Y1</text>
<text x="205.8" y="64.5">14.31818MHZ</text>
<text x="197.4" y="66.2">C126</text>
<text x="197.4" y="67.9">33P_50V_J</text>
<text x="219.3" y="67.9">C127</text>
<text x="219.3" y="69.6">33P_50V_J</text>
<text x="75.1" y="76.3">U3</text>
<text x="249.4" y="79.7">C129</text>
<text x="249.4" y="81.3">0.1UF/10V X5R</text>
<text x="34.9" y="84.7">RP2</text>
<text x="39.9" y="84.7">0</text>
<text x="135.5" y="94.8">RP3</text>
<text x="142.2" y="94.8">0</text>
<text x="202.5" y="91.4">R85</text>
<text x="209.2" y="91.4">0_J</text>
<text x="246.1" y="94.8">U4</text>
<text x="229.4" y="96.4">R86</text>
<text x="229.4" y="98.1">100K_J</text>
<text x="246.1" y="96.4">74AHC1G14GW</text>
<text x="66.7" y="104.8">R125</text>
<text x="66.7" y="106.4">0_J</text>
<text x="100.2" y="106.4">SLG8SP585</text>
<text x="210.9" y="119.9">R87</text>
<text x="217.6" y="119.9">10K_J</text>
<text x="81.8" y="130">RP4</text>
<text x="86.9" y="130">0</text>
<text x="81.8" y="135">RP5</text>
<text x="86.9" y="135">0</text>
<text x="210.9" y="135">R494</text>
<text x="210.9" y="133.3">R113</text>
<text x="219.3" y="135">AT_33_F 1</text>
<text x="219.3" y="133.3">AT_33_F 1</text>
<text x="122" y="163.5">R88</text>
<text x="122" y="165.1">0_J</text>
</g>
<g font-size="1.4">
<text x="16.4" y="26">l0402_h24</text>
<text x="39.9" y="27.7">C0805</text>
<text x="53.3" y="27.7">C0402</text>
<text x="66.7" y="27.7">C0402</text>
<text x="80.1" y="27.7">C0402</text>
<text x="93.6" y="27.7">C0402</text>
<text x="105.2" y="27.7">C0402</text>
<text x="118.7" y="27.7">c0402</text>
<text x="135.5" y="26">l0402_h24</text>
<text x="165.6" y="27.7">C0805</text>
<text x="179.1" y="29.4">C0402</text>
<text x="192.4" y="29.4">C0402</text>
<text x="205.8" y="29.4">C0402</text>
<text x="219.3" y="29.4">c0402</text>
<text x="135.5" y="34.4">l0402_h24</text>
<text x="212.6" y="47.8">r0402</text>
<text x="97" y="53.7">SMB_CLK_SUS</text>
<text x="109.1" y="53.7">12,20,21</text>
<text x="97" y="55.4">SMB_DATA_SUS</text>
<text x="103.6" y="57.8">r0402</text>
<text x="103.6" y="59.5">r0402</text>
<text x="110.2" y="55.4">12,20,21</text>
<text x="147" y="58.9">REF_14M_PCH</text>
<text x="159.1" y="58.9">12</text>
<text x="219.3" y="56.1">r0402</text>
<text x="135.5" y="64.5">c0402</text>
<text x="203.9" y="62.2" transform="rotate(-90 203.9 62.2)">4</text>
<text x="197.4" y="69.6">c0402</text>
<text x="205.8" y="66.2">Y_5938</text>
<text x="219.3" y="71.3">c0402</text>
<text x="249.4" y="83">C0402</text>
<text x="9.7" y="87.2">12</text>
<text x="9.7" y="88.9">12</text>
<text x="12.9" y="88.9">DREFCLK#</text>
<text x="13.7" y="87.2">DREFCLK</text>
<text x="154.3" y="92.2">CLK_MCH_BCLK#</text>
<text x="154.3" y="90.5">CLK_MCH_BCLK</text>
<text x="167.5" y="90.5">12</text>
<text x="168.3" y="92.2">12</text>
<text x="176.5" y="92.7">57</text>
<text x="179.2" y="92.7">IMVP_PWRGD_PWM</text>
<text x="260.9" y="92.2">CLK_EN#</text>
<text x="268.7" y="92.2">57</text>
<text x="229.4" y="99.8">r0402</text>
<text x="246.1" y="98.1">sot353</text>
<text x="66.7" y="108.1">r0402</text>
<text x="226" y="119.9">r0402</text>
<text x="42.2" y="129.1">12</text>
<text x="43.1" y="127.4">12</text>
<text x="45" y="129.1">CLK_PCIE_SATA#</text>
<text x="45.8" y="127.4">CLK_PCIE_SATA</text>
<text x="43.6" y="134.1">12</text>
<text x="44.4" y="132.4">12</text>
<text x="46.2" y="134.1">CLK_DMI_PCH#</text>
<text x="47.1" y="132.4">CLK_DMI_PCH</text>
<text x="227.7" y="135">r0402</text>
<text x="227.7" y="133.3">r0402</text>
<text x="248.1" y="134.1">R_XTALSSIN</text>
<text x="248.1" y="135.8">R_NV_XTALIN</text>
<text x="258.3" y="134.1">71</text>
<text x="259.3" y="135.8">71</text>
<text x="122" y="166.8">r0402</text>
<text x="226" y="192">Title</text>
<text x="226" y="195.3">Size</text>
<text x="226" y="197">A3</text>
<text x="232.7" y="195.3">Document Number</text>
<text x="274.6" y="195.3">Rev</text>
<text x="276.3" y="197">1.7</text>
<text x="226" y="200.3">Date:</text>
<text x="232.7" y="200.3">Monday, May 07, 2012</text>
<text x="256.1" y="200.3">Sheet</text>
<text x="264.5" y="200.3">11</text>
<text x="269.6" y="200.3">of</text>
<text x="274.6" y="200.3">55</text>
</g>
<g font-size="1.2">
<text x="25.1" y="7.5">1</text>
<text x="59.4" y="7.5">2</text>
<text x="93.6" y="7.5">3</text>
<text x="127.8" y="7.5">4</text>
<text x="162" y="7.5">5</text>
<text x="196.2" y="7.5">6</text>
<text x="230.4" y="7.5">7</text>
<text x="264.6" y="7.5">8</text>
<text x="6.8" y="33.1">A</text>
<text x="282.2" y="33.1">A</text>
<text x="6.8" y="81.2">B</text>
<text x="282.2" y="81.2">B</text>
<text x="6.8" y="129.4">C</text>
<text x="282.2" y="129.4">C</text>
<text x="6.8" y="177.6">D</text>
<text x="282.2" y="177.6">D</text>
<text x="25.1" y="201.9">1</text>
<text x="59.4" y="201.9">2</text>
<text x="93.6" y="201.9">3</text>
<text x="127.8" y="201.9">4</text>
<text x="162" y="201.9">5</text>
<text x="196.2" y="201.9">6</text>
<text x="230.4" y="201.9">7</text>
<text x="264.6" y="201.9">8</text>
</g>
<g font-size=".6" fill="#00f">
<text x="240.2" y="88.9">NC</text>
<text x="241.6" y="88.9">VCC</text>
<text x="241.6" y="95">GND</text>
</g>
</svg>
